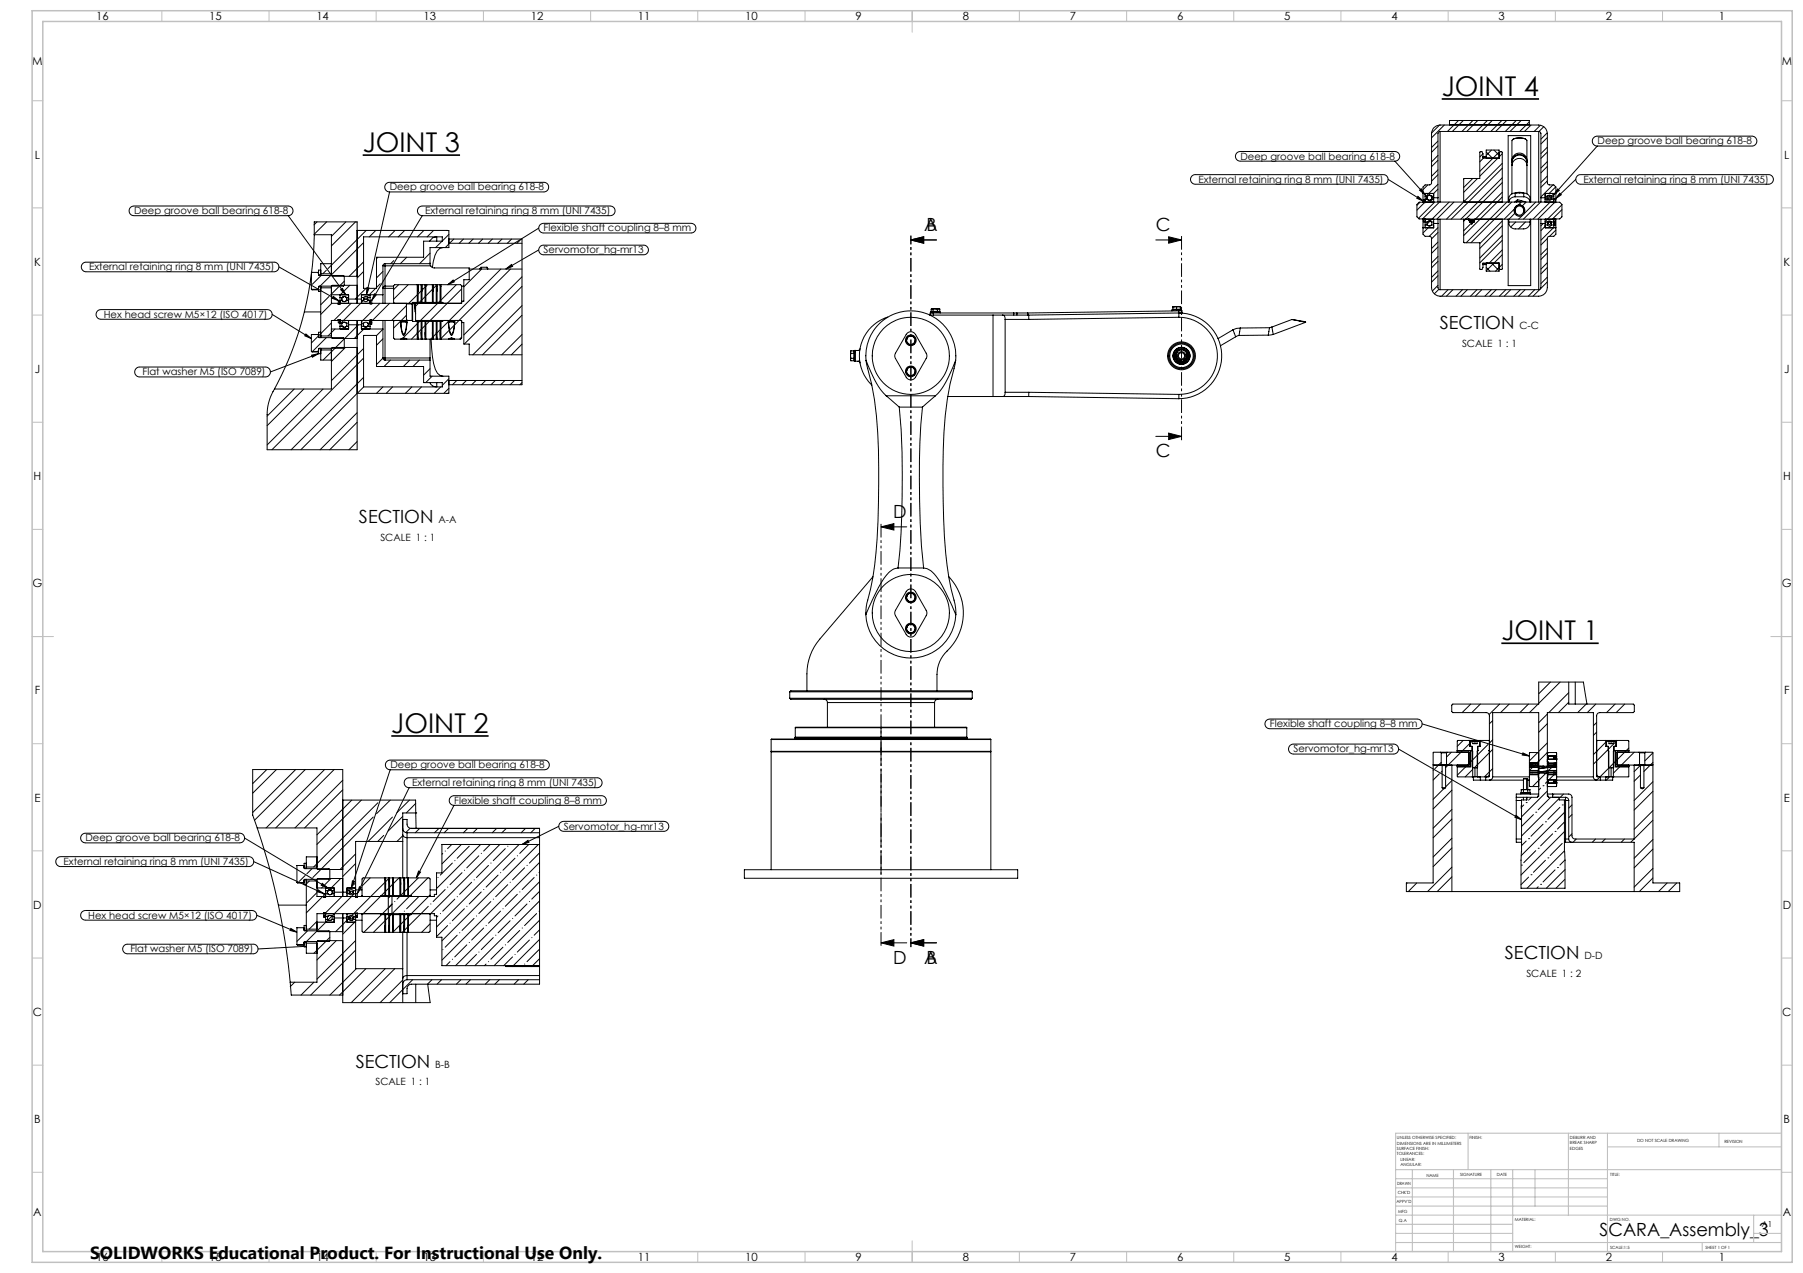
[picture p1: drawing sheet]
<svg xmlns="http://www.w3.org/2000/svg" width="841mm" height="594mm" viewBox="0 0 841 594" stroke-linecap="round" stroke-linejoin="round" font-family="sans-serif">
<g fill="none" stroke="#000" stroke-width=".47">
<path d="M671 58l-3 4M674 58l-6 6M676 56h2M676 56h37M676 56v2h37v-2M678 58l-3 3M680 56l-2 2M683 56l-6 5M685 58l-3 3M687 56l-2 2M689 56l-5 5M694 56l-5 5"/>
<path d="M696 56l-5 5M701 56l-6 5M703 56l-5 5M707 56l-5 5M707 58l-3 3M710 56l-3 2M712 56h1M713 57l-4 4M714 58l-3 3M719 58l-3 3M720 59l-2 2M577 71h2h72a2.3 2.3 0 0 1 2 2 2.3 2.3 0 0 1-2 2h-72a2.3 2.3 0 0 1-3-1 2.3 2.3 0 0 1 1-3z"/>
<path d="M651 75l14 16M671 66l-3 3M671 73l-3 3M671 79l-3 3M671 68l-3 3M671 75l-3 3M672 61l-1 1v30M672 61v33M672 61h46M692 72l-2 1M692 72v2h7v-4h-6v4M692 72l-1-1h-1v12l-7 1v10"/>
<path d="M692 74h1M692 73h1M692 74l-2 1M693 71l3 3M696 70l-3 2M697 70l2 2M699 74l-9 8M699 71l-9 9M699 71h1h1v23M701 78l-24 24M701 76l-18 18M701 72l-2 1"/>
<path d="M705 77v14M705 77a4 4 0 0 1 4-5 4 4 0 0 1 3 5M705 75h.1M705 76h.1M705 77a4 4 0 0 1 4-3 4 4 0 0 1 3 3M705 76a3 3 0 0 1 4-4 3 3 0 0 1 3 4M705 75v-9a5 5 0 0 1 7 0v9M706 65h.1M706 65l2-1 4 1M712 65h.1M712 77v13M712 75v1"/>
<path d="M712 75a3 3 0 0 0-3-4 3 3 0 0 0-4 4M712 76h.1M718 61l1 1v30M718 61v33M722 62l-3 3M722 69l-3 3M722 75l-3 3M722 64l-3 3M722 71l-3 3M722 78l-3 3M743 64h2h72a2.3 2.3 0 0 1 2 2 2.3 2.3 0 0 1-2 2h-72a2.3 2.3 0 0 1-2-1 2.3 2.3 0 0 1 0-3zM745 68l-20 23"/>
<path d="M61 97l1-1h72a2.3 2.3 0 0 1 3 2 2.3 2.3 0 0 1-3 3h-72a2.3 2.3 0 0 1-2-2 2.3 2.3 0 0 1 1-2zM180 86l2-1h72a2.2 2.2 0 0 1 2 2 2.2 2.2 0 0 1-2 3h-72a2.2 2.2 0 0 1-2-2 2.2 2.2 0 0 1 0-2zM182 90l-11 48M195 97l2-1h88a2.3 2.3 0 0 1 2 2 2.3 2.3 0 0 1-2 3h-88a2.3 2.3 0 0 1-2-4zM556 82l1-1h88a2.2 2.2 0 0 1 2 3 2.2 2.2 0 0 1-2 2h-87a2.2 2.2 0 0 1-3-1 2.2 2.2 0 0 1 1-3zM647 84l17 10M661 92l3 2-3-1zM662 89l1-1 2 3zM662 94l-1 2M664 90v-3l1-1h2l1-1v-24a4 4 0 0 1 4-3h46a4 4 0 0 1 4 4v23v1h3l1 1v3M664 90v4M664 90h5"/>
<path d="M664 95l-3 3M665 94v1M665 92v1M665 94h.1M665 94h-3l-1 1v6l1 1h2M665 93h-1v2l1-1M665 93v1M665 92h1M665 93h1M665 90v2M665 94h60M666 92h.1"/>
<path d="M666 93h1h1M666 92l1-1 1 1M666 92l1-1 1 2M666 92v1M666 86l-2 3M668 92h.1M668 92h1M668 93h1M668 93l-1 1M669 90h.1M669 94h.1M669 92v1"/>
<path d="M669 90v2M669 93v1M669 92h2M669 94l-7 8M671 92v2M671 86l-6 6M671 82l-3 3M671 88l-2 2M671 94l-7 8M676 94l-9 9M678 94l-8 8M683 94l-8 8"/>
<path d="M683 94h.1M683 94h1M687 83l-4 4M689 83l-6 7M701 83l-20 19M701 90l-13 13M701 85l-18 18M701 92l-18 18M703 94l-19 19M703 94v-31h11v31M705 94l-19 19M706 98l1 1"/>
<path d="M706 98l-4 4M707 100l-3 2v2M707 90a3 3 0 0 0-3 4 2.9 2.9 0 0 1 3-2M707 90v2M707 92h4M707 90h4M707 90h3M707 96v1v1M708 94h-1M708 94h1M708 93v1M708 93l-1 1"/>
<path d="M708 93l4 1M709 96h-1l-1 1M709 96h.1M710 94l-2 2M710 96l1 1v1M711 90a3 3 0 0 1 3 4 2.9 2.9 0 0 0-3-2M711 90v2M711 98v1M712 94l-2 2M716 94l-5 6M719 94l-8 8M719 92v2"/>
<path d="M719 92h2M721 94h.1M721 92v1M721 92h.1M721 92h1M721 93h1M721 93v1M721 90h.1M722 93a1.2 1.2 0 0 1 1-2 1.2 1.2 0 0 1 1 2M722 82l-3 3M722 84l-3 3M722 92h.1"/>
<path d="M722 92l1-1 1 1M722 93h1h2M722 93l-1 1M723 94l-8 8M723 92l-1 1M724 92h.1M724 92h1M724 86l-5 6M724 91h.1M725 90v2M725 93h.1M725 94v1"/>
<path d="M725 92v1M725 94h.1M725 93h1M725 94h3l1 1v6l-1 1h-2M725 93v1M725 95l-8 7M726 93h.1M726 93v2l-1-1M726 87l-3 3M726 90v4M726 90h-5v2M727 88v1l-2 2z"/>
<path d="M728 90v1l-2 2zM729 96l-8 7M729 98l-5 4M735 84l-9 9M736 82l1-1h88a2.2 2.2 0 0 1 2 3 2.2 2.2 0 0 1-2 2h-88a2.3 2.3 0 0 1-2-2 2.3 2.3 0 0 1 1-2zM134 101l27 37M147 110v-6h20v38M147 110l-2 17M147 110h8v19h12M148 104l-2 1M152 104l-6 5M161 104l-6 6"/>
<path d="M166 104l-11 11M167 108h42v8h-8v7M170 113l-15 15M170 111h36v2h-8v7h-22v15h-6zM171 108l-18 17M175 108l-3 3M184 108l-3 3M189 108l-3 3M197 101l-24 39M198 108l-3 3M201 118l-5 5M202 108l-3 3"/>
<path d="M203 111h-1l-2 2M204 111v2M207 116a6 6 0 0 0-5 6v3M209 112h34v68h-34M209 109l-6 7M209 114l-1 2M209 114h34M212 112l-2 2M216 112l-2 2M221 112l-2 2M225 112l-2 2M230 112l-2 2"/>
<path d="M234 112l-2 2M239 112l-2 2M243 112l-2 2M251 106l-42 27M251 117l-15 9M252 105l2-1h68a2.3 2.3 0 0 1 3 2 2.3 2.3 0 0 1-3 3h-68a2.2 2.2 0 0 1-3-2 2.2 2.2 0 0 1 1-2zM252 115l1-1h47a2.2 2.2 0 0 1 2 3 2.2 2.2 0 0 1-2 2h-46a2.2 2.2 0 0 1-3-2 2.2 2.2 0 0 1 1-2zM425 112l6-2v3zM425 112h12M539 112h12M545 110l6 2-6 1zM664 106v3l1 1h2l1 1v23a4 4 0 0 0 4 4h46a4 4 0 0 0 4-4v-23l1-1"/>
<path d="M664 102v4M664 106h.1M665 102h.1M665 104v1M665 105v1M665 104h1M665 102v2M665 105h1M665 102h-1v1h1M665 102h60M665 105h.1M666 105h1h1"/>
<path d="M666 104l1-1 1 1M666 104h.1M666 105h.1M666 103v1M666 103h.1M666 106l-2 3M667 103l-1 2M667 103l1 1M668 104h1M668 105h1M668 104h.1M668 105h.1"/>
<path d="M668 106h1M669 102h.1M669 104h.1M669 104h2M669 104v2h-5M669 102v2M671 104v30l1 1M671 102v2M671 108l-3 3M671 106l-4 4M671 113l-3 3M671 120l-3 3"/>
<path d="M671 115l-3 3M672 102v33M683 102v11h7v13h1l1-3h7v4h-6v-4M685 103h3M685 103h.1M685 103h1M685 102h3M685 104h2M685 102l1 1M685 102l2 1M686 103h-1M686 103h1"/>
<path d="M686 104h1M687 104l-4 4M687 103v1M687 103h1M687 103h.1M687 104h.1M688 103h-1M688 103h.1M688 102l-1 1M688 102h-3M701 112l-11 11M701 103l-11 11"/>
<path d="M701 117l-6 6M701 110l-11 10M701 105l-11 11M701 119l-8 7M701 102v23l-1 1-1-1M703 102v31h11v-31M704 104a3 3 0 0 0 3 3h4a3 3 0 0 0 3-3M704 104h10M707 104l-2 2M710 100l-2 2M712 104l-4 3M714 102v2"/>
<path d="M718 102v33M719 104v30l-1 1M719 102v2M719 104h2M720 104l-1 1M721 106h.1M721 102h.1M721 104h.1M721 104h1M721 106l-2 2M721 102v2M721 104v2h5"/>
<path d="M721 105h1M722 104h.1M722 116l-3 3M722 111l-3 3M722 118l-3 3M722 104l1-1 2 1M722 105h1h1M722 104v1M723 104h1h-1M723 105l-1 1M724 104v1M724 105h1"/>
<path d="M725 102h.1M725 102h1v1M725 104h.1M725 104v1M725 105v1l-6 6M725 103h1M725 102v2M725 105h1M725 104h1M726 103v1M726 104v1M726 103h-1"/>
<path d="M726 105h-1M726 102v4M726 107l-3 3M726 106v3l-1 1h-2M39 123l1-1h88a2.2 2.2 0 0 1 2 3 2.2 2.2 0 0 1-2 2h-88a2.2 2.2 0 0 1-2-2 2.2 2.2 0 0 1 1-2zM130 125l28 15M145 128l-3 18M145 135h.1M145 135h3M149 128l12 1-1 5h-11M149 134h.1M149 128l-1-1h-3v8"/>
<path d="M149 134l-1 1h-3M149 134v2h1M149 128h.1M149 128v1M149 134h1M150 134h.1M150 128v1M150 126h-1v2M150 134v23M150 128h-1M150 134h5M150 128h5"/>
<path d="M150 129l-4 4M152 126l-1 2M153 138l-3 4M154 129l-5 5M155 138h8v2M155 123h-5v5M156 138l2 2-3-1zM158 134l-4 4M159 139v1M159 139h1M159 138v1M159 138h.1"/>
<path d="M159 135h1l1 3zM160 139v1M160 139l1-1 1 1M160 139h.1M160 136l-1 2M161 131l-2 2M161 138h-1M162 139h1M162 139v1M162 139h.1M162 138h1M163 140h.1"/>
<path d="M163 140h6M163 133l-2 3M167 133h-12v1v8h4v-2M169 140h.1M169 139h1M169 138h.1M170 122l-7 7M170 127l-3 3M170 139v1M170 139l1-1 1 1M170 139h1l1 1h-1h-2zM171 135l-5 5"/>
<path d="M171 134h1l-1 4zM172 139v1M172 139h1M172 138l1 1M173 139v3v-2M175 137l1 1-3 2zM175 135l-4 4M176 120v1M177 132l-1 2M179 138v4M179 124h1M179 127l-3 3"/>
<path d="M179 138h-10v2M179 124v14M180 123l-1 1M180 123v1M180 134h-1l1 1M180 134v1M180 134h4M180 123h21M180 135h4M180 124h21M180 124v10M180 135v7"/>
<path d="M184 122l-2 1M186 133l-2 2M190 120l-3 3M190 133l-6 7M195 133v1M195 133v8M195 138l-4 4M195 133h-11v8M195 134v2M195 134h.1M195 135h.1M196 133l1 1"/>
<path d="M196 133v8M196 133h-1v8M196 136l-1 1M197 134v2M197 134h.1M197 135h.1M198 133h-1v8M198 133v1M198 133v8M198 134l-1 1M198 138l-1 2M198 134v7"/>
<path d="M199 133l-1 1M201 123v1M201 123h-1M201 124l1 1h17v6h-3v10h-1M202 133v1M202 133v8M202 133h-3v8M202 135l-3 3M202 134h.1M202 134v2M203 133l1 1M203 133v8"/>
<path d="M203 133h-1v8M203 133l-1 2M204 134h.1M204 134v2M205 133h-1v8M205 133v1M205 133v8M205 134h1M205 134v7M209 133l2-2 1 1zM213 133l-7 7M215 135l-14 15"/>
<path d="M215 134h1M219 126h24M224 125v1M225 126l-9 8M227 125l1 1M227 125v1M227 125h-3v1M234 126l-24 24M236 126l3-3v1zM238 126l-26 26M243 134l-26 27M243 129l-27 27"/>
<path d="M671 126l-3 3M671 133l-3 3M671 122l-3 3M671 129l-3 3M671 135l-2 2M672 135h46M675 135l-3 3M678 135l-3 3M682 135l-3 3M684 135l-3 3M689 135l-3 3M691 135l-3 3"/>
<path d="M692 123h1M693 123h.1M693 125l2 2M696 135l-3 3M696 123l3 3M698 135l-3 3M701 123l-3 4M702 135l-3 3M705 135l-3 3M709 135l-3 3M711 135l-3 3M716 135l-3 3"/>
<path d="M722 132l-7 6M722 123l-3 3M722 129l-3 3M722 125l-3 3M46 145l1-1h78a2.3 2.3 0 0 1 2 3 2.3 2.3 0 0 1-2 2h-78a2.3 2.3 0 0 1-2-2 2.3 2.3 0 0 1 1-2zM127 147l18 11M142 146a153 153 0 0 1-14 36M142 146h8M143 156l2 2-3-1zM149 157l12 1-1 5h-11M149 157l-1-1h-3v8M149 157h.1"/>
<path d="M149 157v1M150 157v1M150 155h-1v2M150 157h-1M150 157h5M152 158l-6 6M155 151l-10 9M155 142l-5 5M156 154l-3 3M158 142h.1M158 149h.1M158 149v2h1"/>
<path d="M158 142h1M158 149h1M159 152v2M159 141v1M159 151v1M159 151l2-1 2 1M159 151v-2l-4 1v8h12M159 150h14M159 142h14M159 152h1M159 140h1M159 140h-1v2"/>
<path d="M159 150h.1M160 152h.1M160 140l1 1 1-1M160 152l1 1 1-1M161 158l-5 5M162 152h.1M162 152h1M162 140h1M162 150h1M163 153l-1 1M163 141l-1 1M163 151v1"/>
<path d="M163 152v2h-8M163 152h6M163 140v2M163 150v1M164 142l-8 8M167 150v60h-42v-17a23 23 0 0 1 3-11M167 152l-6 6M168 142l-9 9M169 153v1M169 150h.1M169 141v1M169 151v1"/>
<path d="M169 152v2h10M169 152h1M169 140h1M169 151h1M169 140v1M169 150v1M170 151a1.2 1.2 0 0 0 1 1 1.2 1.2 0 0 0 1-1M170 140l-1 1M170 152h.1M170 151l1-1 1 1M170 152l1 1 1-1M170 153l-5 5"/>
<path d="M172 152h.1M172 152h1M172 151h1M172 150h1M173 151v1M173 152l-1 2M173 141l-1 1M173 151h.1M173 150h.1M173 140l-2 1-1-1M173 150v1M173 151h-1"/>
<path d="M173 150v-1v2M173 142h19M176 157v14h22v8h8v2h-36M176 157h-6v24M177 142l-8 8M179 150v4M179 154l-3 3M179 158l-3 3M179 154v13M180 150v17M182 142l-8 8M184 150h.1"/>
<path d="M184 141v1M184 150v8h3M187 150v5l1 2 1-2 1-5M187 150l-3 3M187 151h.1M187 158a2 2 0 0 1 3 0M187 151v1M187 150h.1M187 150h2M187 150v1M187 158h2M188 150h.1"/>
<path d="M189 150l1 1M190 149h.1M190 143l-7 7M190 147l-3 3M190 142v8h-17M190 142h2M190 150h.1M190 151l-2 5v-1l-1-4M190 158h-3M190 151h.1M190 150h2M192 142v8"/>
<path d="M192 142h.1M192 150h.1M192 141v9M192 141h.1M192 150h3M192 141h3M192 141v1M192 141h1M193 141l1 5M193 141h.1M193 141l1 2M194 142v3"/>
<path d="M194 150h1M195 155v3M195 150v8h-5M195 151l-7 7M195 156l-3 2M195 141h-2M195 150h.1M195 150v8M195 141h1M195 150h1M195 142l-1 1M196 150l-1 1"/>
<path d="M196 155l1 3M196 150v8h-1M196 140v1M196 154l-1 1M197 150h.1M197 150v8M197 141h5M197 150h1M197 141h1M198 150h.1M198 150v8h-1M198 155l1 3"/>
<path d="M198 152l-1 1M198 150h1M199 150v8M199 141h.1M199 150h3M199 141h3M200 150l-1 2M201 158v9M201 150h1M202 155v3M202 150v8h-3M202 157l-1 1v5a18 18 0 0 0 4 12l2 1"/>
<path d="M202 150h.1M202 150v8M202 141h1M202 150h1M203 150h.1M203 155l1 3M203 150v8h-1M203 156l-1 1M204 150h.1M204 150v8M204 141h2M204 150h1"/>
<path d="M204 141h1M204 142l-8 8M205 150h.1M205 150v8h-1M205 155l1 3M205 154l-1 1M205 140v1M205 150h1M206 158h3a1.9 1.9 0 0 1 3 0M206 150v8M206 141v-8h9v9h-21v8h21v8h-3M206 141h.1"/>
<path d="M206 150h.1M206 141l1 1M206 141v1M207 150h-1M209 150l1 5 1 2 1-2v-5M209 150l-3 3M209 151v1M209 150h.1M209 151h.1M209 150h3M209 150v1M210 158h2"/>
<path d="M211 150h.1M212 150v1M212 152l-6 6M212 150h.1M212 151l-1 3v2l-1-1-1-4M212 158h-3M212 151h.1M215 150h.1M215 157l-1 1M215 151h1v10h3v5h24M215 141v1M243 143l-22 23"/>
<path d="M243 147l-18 19M243 156l-9 10M414 148a19 19 0 0 0-7 32M423 158v2M423 158v1v1M423 156l2-1 2 1 5 10v1l-5 9a2.5 2.5 0 0 1-4 0l-5-9-1-1zM424 157l-1 1M424 157l2 1M424 157h-1v1M424 157h2v1M426 158l1 1M426 158h1v1"/>
<path d="M427 159l-2 2M427 159l-1 2h-1M434 144v1h4v-1M435 145v1M435 144h-1M435 144h.1M435 144h1M435 146h4M435 146h-1M435 146h.1M435 144v1M435 146h-1v1h29"/>
<path d="M435 146h38M435 146v1M436 144h-1M436 144h.1M436 144h1M437 144h1M437 145v1M437 144h.1M437 144v1M438 144h-1M438 144h.1M438 145v1"/>
<path d="M463 147h5M463 147v38M468 147l1 2M468 147h12M469 149h11M469 149v34M473 146h1M473 146v1M474 146h5M474 146v1M479 146h.1M479 146v1"/>
<path d="M480 147v2M547 143h.1M547 143h1M547 143v1M547 144v1M548 143h-1M548 143h.1M549 143h-1M549 143h1M549 143v2M550 143h-2M550 143h.1"/>
<path d="M550 143h1M550 145h1v1h-1M550 145v1M550 145l-71 1M550 146a20 20 0 0 1 20 20 20 20 0 0 1-20 20M550 148a18 18 0 0 1 18 18 18 18 0 0 1-18 18M550 146v2M550 146l-70 1M550 148l-70 1M551 143v1M551 144v1M551 144h-4"/>
<path d="M551 145h-4M551 145h.1M575 154l-7 4M575 154l1 3M576 157l-7 4M578 157h-2M579 153l-4 1M579 153l-1 4M592 156l-14 1M592 153v3M592 153h-13M593 153l1 3"/>
<path d="M593 153h-1M594 156h-2M603 149l6 1M603 149l-10 4M609 150l-15 6M63 172l2-1h59a2.3 2.3 0 0 1 2 3 2.3 2.3 0 0 1-2 2h-59a2.3 2.3 0 0 1-2-1 2.3 2.3 0 0 1 0-3zM145 164h.1M145 164h3M145 166l4-1-3 2zM149 163l-1 1h-3M149 163v2M149 165h1"/>
<path d="M149 165l-23 9M149 163h.1M149 163h1M150 163h.1M150 163v5h5M150 163h5M157 162l-6 6M161 162l-6 7M167 162l-12 1v19h-27M170 163l-15 15M170 176l-34 34M170 167l-43 43"/>
<path d="M179 167l1 1M179 167h1M179 167l-3 3M180 167v1M180 168h21M180 167h21M182 168l-3 3M191 168l-3 3M196 168l-3 3M200 179l2 1 1 1M201 168v8h8v7l-42 1M201 167v1"/>
<path d="M201 172l-3 3M202 176l-3 3M204 179v2M209 177l-3 3M209 178h34M213 178l-2 2M218 178l-2 2M222 178l-2 2M227 178l-2 2M231 178l-2 2M236 178l-2 2M240 178l-2 2"/>
<path d="M243 161l-4 5M243 179l-1 1M397 164v4M397 164v1M397 165v2M397 167v1M397 164h1v4h-1M397 167h1M397 165h1M398 168h1M398 164h1M399 164v5h2"/>
<path d="M399 164h.1M399 164v5M400 169h1M401 164h-2M401 163l-1 1M404 168v2a152 152 0 0 1 6 48 241 241 0 0 1-5 62l-1 7M404 168l1 2a44 44 0 0 0 8 15M404 168a21 21 0 0 1 21-23 21 21 0 0 1 21 23M423 173v2M423 173v1v1M423 175h2M423 160l2 1"/>
<path d="M423 175h1h1M423 160l1 1h1M424 171l-1 2M424 171l2 1M424 171l-1 1v1M424 171h2v1M426 172a1.9 1.9 0 0 1-1 3M426 172l1 1-1 2h-1M446 168v1a177 177 0 0 0-6 57 199 199 0 0 0 5 55l1 6M446 168l-3 6a30 30 0 0 1-7 11M548 166h.1M548 166v1"/>
<path d="M548 165h.1M548 165h1M548 165v1M548 167v1M548 167l1 1M549 167h-1M549 164h.1M549 164l-1 1M549 164l-1 2 2 2M549 168v1M549 168h.1M549 169a3 3 0 0 1 0-5 3 3 0 0 1 5 1 3 3 0 0 1-2 4"/>
<path d="M550 163h.1M550 169h.1M550 163v1M550 163l-1 1M550 168v1M550 169h1M551 168h.1M551 168l-1 1v-1a2.8 2.8 0 0 1-1-4 2.8 2.8 0 0 1 5 1 2.8 2.8 0 0 1-2 4l-1 1v-2M551 163h-1M551 163h.1M551 169h.1M552 163h.1"/>
<path d="M552 162h.1M552 163l1 1M552 168v1M552 169h.1M552 164h.1M552 169h1M553 168l-1 1M553 168h.1M554 164h-1M554 164v1M554 167h.1M554 165v2l-2 2"/>
<path d="M554 167h-1M554 166h.1M554 165v1M554 165h.1M554 167v1M137 182l-12 12M142 182l-17 17M151 182l-26 26M167 193l-18 17M167 197l-13 13M170 181l-30 29M179 181l-3 3"/>
<path d="M183 181l-3 3M192 181l-3 3M197 181l-3 3M206 181l-3 3M209 181l-2 3M413 185l6 5M413 185h23M419 190a420 420 0 0 1 0 75M419 190h11M430 190a414 414 0 0 0 1 75M436 185l-6 5M442 185h21"/>
<path d="M463 185h5M468 185h12M469 183v2h-1M469 183h11M480 185l70 1M480 183v2M480 183l70 1M550 184v2M167 206l-4 4M539 204h12M545 202l6 2-6 1zM411 246l6-2v3z"/>
<path d="M411 246h12M407 269l-25 29a25 25 0 0 0-6 16v8M419 265a13 13 0 0 0-9 8l-6 14M419 265h12M423 278v2M423 278v1v1M423 276l2-1 2 1 5 10v1l-5 9a2.5 2.5 0 0 1-4 0l-5-9-1-1zM424 277l-1 1M424 277l2 1M424 277h-1v1M424 277h2v1M426 278a1.9 1.9 0 0 1-1 3"/>
<path d="M426 278h1l-1 3h-1M431 265a16 16 0 0 1 10 10l5 12M443 269a25 25 0 0 1-3 37l-3 6v10M404 287a21 21 0 0 0 21 20 21 21 0 0 0 21-20M423 293v2M423 293v1v1M423 295h2M423 280l2 1M423 295h1h1M423 280l1 1h1M424 291l-1 2M424 291l2 1"/>
<path d="M424 291l-1 1v1M424 291h2v1M426 292a1.9 1.9 0 0 1-1 3M426 292l1 1-1 2h-1M723 318l-5 6M728 318l-10 10M732 318v11h30v3v1h-16l-1 1v28l7 1M735 318v11M368 323h85M368 326h85M368 323l1-1h84v1M368 326h1h84"/>
<path d="M368 323v3M371 340h80M371 340v4M384 326l2 1v1M386 328h50M386 328v11M411 339l40 1M411 339l-40 1M411 339v12M436 328v11M437 326v1l-1 1M451 340v5"/>
<path d="M453 323v3M591 336h1h69a2.3 2.3 0 0 1 2 2 2.3 2.3 0 0 1-2 2h-69a2.3 2.3 0 0 1-2-1 2.3 2.3 0 0 1 1-3zM663 338l50 15M686 329l-4 4M690 329l-3 4M696 336l-1 2M699 329l-4 4M704 329l-4 4M713 329l-4 4M717 329l-4 4M722 333l-4 4M722 338l-4 4"/>
<path d="M732 323l-10 10M732 328l-5 5M740 329l-4 4M740 329l-1-11h-21v11h-40h-1v3l1 1h15h2v29l-8 1M744 329l-4 4M745 337l-2 2M753 329l-4 4M758 329l-4 4M124 359l-6 7M129 359l-11 11M138 359l-20 20M142 359l-23 24"/>
<path d="M151 359l-27 27M156 359l-27 27M180 355h2h72a2.3 2.3 0 0 1 2 2 2.3 2.3 0 0 1-2 2h-72a2.3 2.3 0 0 1-2-1 2.3 2.3 0 0 1 0-3zM182 359l-18 55M360 351h102M360 345h102M360 345v6M360 351h.1M371 345h40M371 344v1M371 345h.1M371 344h40"/>
<path d="M371 344h.1M411 344h40M411 345h40M411 345h51M411 345h-51M451 344h-80M451 344h.1M451 345h.1M462 351h.1M462 345v6M602 348l1-1h47a2.3 2.3 0 0 1 2 3 2.3 2.3 0 0 1-2 2h-47a2.3 2.3 0 0 1-2-2 2.3 2.3 0 0 1 1-2zM652 350l58 33"/>
<path d="M669 359l-1 1M672 351h3M672 351h-4l1 6M672 351h.1M672 357h3M672 356l-3 3M672 351v6M672 357h.1M672 357h-4v55h-12v4h21M672 357h1M673 357h1M673 360h-1"/>
<path d="M673 357v11M674 357v11M675 357h-1M675 351v6M675 357h.1M675 351h10v6h-10M675 351h.1M677 351l-2 2M677 357v59M680 358v5h7M680 350l6 1M680 350h.1"/>
<path d="M680 350v1M680 357v1M682 346l-2 2M685 346h-5v4M685 346h.1M685 346h3M685 347l-11 11M685 346v2h2v10h2v-10h1v-2M686 350v8h-6M686 358h.1M687 350h.1M687 348h.1"/>
<path d="M687 348v2M687 346l-1 1M687 350v12M687 346h-1v2M687 346h.1M687 359l-4 4M687 346h1M687 346v1h2v-1M688 346h2M688 346h3M688 346h1M688 346h.1"/>
<path d="M688 346v1M688 358v5M689 346h.1M689 346h1v2M689 348h.1M689 350h.1M689 357l-1 1M689 350v12M689 348v2M691 346h3M691 346h-1M694 347l-14 15"/>
<path d="M694 346h1M695 350v1M696 345l-1 2M696 359l-4 4M696 350l-7 7M710 351l3 2-3-1zM713 357h5M713 360h5M713 356h5zM713 357v3M714 360h4M714 360h-1"/>
<path d="M714 356h.1M714 360h.1M715 358l-2 2M715 357h-2M716 357l-3 1h5M717 356l-1 1M717 351l-4 4M718 356h.1M718 356v1M718 357v3M718 360h.1M718 351h-5v6h5"/>
<path d="M718 351h.1M718 357h.1M718 358h-5M718 356h-5M718 359h.1M718 359v1M718 358h4v-25h21v30M718 358v-25h-22v30M718 358v1M718 355v1M719 358h-1M720 358h.1"/>
<path d="M720 358h-2M720 358l-2 1M722 360h-2M722 358h-2M722 356h4h-1M722 354l4 1M722 353h4M722 356h.1M722 355h.1M722 351h.1M722 347l-4 4M722 354h.1"/>
<path d="M722 355v1M722 351l-5 5M722 351h4v1M722 360h4M722 360h-4M722 357h.1M722 357h4M722 357h4v3M722 356v1M722 357v3M722 360h.1M722 353v1"/>
<path d="M722 353h.1M722 353h2M722 354h2M724 358l-2 2M725 358h1l-8 1M725 354h1M725 357l-1 1M726 356l-1 1M726 353h.1M726 354h.1M726 354h-4M726 354v1"/>
<path d="M726 352v1M726 356h-4M726 357h-1M726 360h-1M726 358l-8 1M726 353h-1v1h1M726 356h.1M726 353v1M726 355v2M745 346h.1M745 350v1M745 342l-2 1"/>
<path d="M745 351l-2 1M745 350h.1M745 346h4M749 346h2M749 346h.1M749 346l-4 5M749 346v2h1v10h3v-10h1v-2M749 346v2M749 346h1M750 346h-1M750 350h.1M750 348h.1"/>
<path d="M750 350l-7 7M750 350v12M750 346h.1M750 358l-5 6M750 346h1M750 346v1h2v-1M751 346h3M751 346h1M751 346h.1M751 346v1M751 358v5M752 346h.1"/>
<path d="M752 346h1M753 346h1v2M753 346h-1M753 348h.1M753 350h.1M753 350v12M753 350v8h7M753 358h1M754 346l-4 4M754 346h5l1 5M754 346h.1M760 349l-9 9"/>
<path d="M760 350l-7 1M760 350h.1M760 357h.1M760 357l-1 6h-6M760 351h.1M760 358h.1M762 357v35l-28-1-1-1v-19h-1h-10M762 351l-9 10M764 351h3M764 351h-10v6h11M764 351h1M765 351h2"/>
<path d="M765 357h2M765 351v6M765 357h-1M765 357h.1M765 357l-3 3M765 357v11M767 357v11M767 357h4v55h12v4h-21M767 357h.1M767 351v6M767 351h4M767 351h.1"/>
<path d="M771 351l-4 4M771 356l-4 4M771 351v6M160 364l-22 22M160 369l-18 17M160 373h34v6M164 373l-16 17M169 373l-21 21M176 375l-30 30M182 373l-6 7M189 364l2-1h88a2.3 2.3 0 0 1 2 2 2.3 2.3 0 0 1-2 3h-88a2.3 2.3 0 0 1-2-2 2.3 2.3 0 0 1 0-2zM191 368l-24 49"/>
<path d="M191 373l-6 6M194 379v7M194 379h.1M194 375l-4 4M194 379h-6v31M210 372l2-1h69a2.2 2.2 0 0 1 2 3 2.2 2.2 0 0 1-2 2h-69a2.2 2.2 0 0 1-2-2 2.2 2.2 0 0 1 0-2zM212 376l-18 34M671 361l-3 3M673 368h1M673 368h.1M673 368l-5 5M674 368h-1"/>
<path d="M677 364l-3 3M677 378l-9 8M677 369l-9 8M687 363h.1M687 362h2M687 362v1M687 363v1h3M689 362v1M690 364h3M690 363v1M693 364h2M693 363v1"/>
<path d="M695 361l-1 1-1 1M695 364h16M696 363l-1 1M696 363h17M707 372v2M707 374v18M707 374h3M710 370h1M710 369v1M710 370h.1M710 376v1M710 368h2"/>
<path d="M710 368v1M711 370h2M711 363h1M711 363v7M711 372v1M711 376l-1 1M712 368h1M712 375h.1M712 363h-1M712 363h1M712 363h.1M712 363v5"/>
<path d="M712 372v1M712 372v1h-2l-1 41h21v-17M713 370h1M713 363v7M713 364h.1M713 368l1 1M713 361h5M713 362h5M713 362v5h5M714 370h-1M714 369v1M714 370h-5v1"/>
<path d="M714 370v1M714 370h.1M714 372l-1 1M715 360l-2 1M715 361l-2 1M716 379h.1M718 363h.1M718 361h.1M718 362v1M718 367h.1M718 360v1M718 361h4v11h8"/>
<path d="M718 360v12h-1h-10M718 361v1M718 371h-11v1M719 368l-1 1M720 367h.1M720 360h.1M720 360h-2M721 361l-6 6M722 364h4M722 364h.1M722 363h.1M722 367h.1"/>
<path d="M722 369l-12 12M722 360l-2 1M722 361h4M722 361h.1M722 362h4v2M722 362h.1M722 362v1M722 365l-1 1M722 364v1M722 365h.1M722 364h2M722 365h2"/>
<path d="M723 372l-6 6M724 371v1M725 365h1M725 371h-1M725 362l-2 2M726 361h-1M726 365l-4 1M726 365v2h-4M726 365h-4M726 364h.1M726 365v1M726 365h.1"/>
<path d="M726 364h19M726 360l-1 1M726 361l-1 1M726 363h17M726 364h-1v1h1M726 360h.1M726 364v1M727 373l-17 17M727 372v1h3v24M728 377l-6 5M729 376h.1M729 371l-1 1"/>
<path d="M730 379l-20 20M730 374h.1M730 372h1l1 2M730 374h2M730 372v2M730 374v18M732 374v18M733 376l-1 1M743 363l1 1h1M745 361v1l1 1M745 364h1M746 364h3"/>
<path d="M746 363v1M749 363v1M750 362h3M750 362v1M751 363l-2 1M752 363h1M752 363v1h-3M753 362v1M765 368h2M765 362l-3 3M765 368h1h1M771 365l-9 9"/>
<path d="M771 378l-9 9M771 369l-9 9M38 389h2h72a2.3 2.3 0 0 1 2 2 2.3 2.3 0 0 1-2 2h-72a2.3 2.3 0 0 1-2-1 2.3 2.3 0 0 1 0-3zM114 391l39 23M120 386l-2-6v-21h42v59M120 386l5 18 5 18M120 386h28v19M148 400h-5v5M166 398l-7 8M174 381l-28 28M179 390l-3 3M183 381l-11 12"/>
<path d="M188 382h2v4l2 1M188 387l1 1 1 1M188 389v1l2 1M188 390l-3 3M188 381l-7 7M188 393h-22v23M190 389v2M190 391v19M190 389h62M190 391h62M191 386l-2 2M192 387l60-1v73h-60l-2 1v4h-2"/>
<path d="M192 387h60M196 387l-2 2M205 387l-2 2M206 394v13h-2v10h-1v1l-37 1v-3M206 394h46M206 394h.1M207 398l-1 1M208 397h.1M209 387l-2 2M211 394l-2 2M215 394l-9 9M218 387l-2 2"/>
<path d="M219 395l-6 5M223 387l-2 2M223 399l-5 6M224 394l-20 21M224 398h1M229 394l-3 3M232 387l-2 2M233 394l-32 32M236 396l-6 6M236 387l-2 2M237 395h.1M241 399h.1"/>
<path d="M242 394l-38 39M244 394l2-2 1 1zM245 387l-2 2M247 394l-5 4M250 387l-2 2M251 394l-45 45M252 398l-5 5M261 386l-17 8M261 384l2-1h47a2.3 2.3 0 0 1 2 3 2.3 2.3 0 0 1-2 2h-47a2.3 2.3 0 0 1-2-2 2.3 2.3 0 0 1 0-2zM677 391l-9 9M677 382l-9 9M677 396l-9 8"/>
<path d="M707 380l3 3-3-2zM707 392v1h3M707 392h3M712 392l-2 3M713 391h.1M715 380l-5 6M716 397l-5 6M717 396h.1M720 385l-6 5M721 383h.1M724 389l-5 6M725 388h.1"/>
<path d="M729 394l-6 5M730 397l-18 17M730 388l-21 20M730 384l-4 3M730 397h.1M730 393h.1M730 392h.1M730 392h2M730 392v1M730 393h3M732 392l1 1M733 389l-1 2"/>
<path d="M733 380l-1 2M733 393h29v23M735 392l-1 1M744 392l-1 1M749 392l-2 1M758 392l-2 1M771 392l-9 8M771 383l-10 10M771 396l-9 9M27 400h1h88a2.3 2.3 0 0 1 2 2 2.3 2.3 0 0 1-2 2h-88a2.3 2.3 0 0 1-2-1 2.3 2.3 0 0 1 1-3zM118 402l33 15M139 412h.1"/>
<path d="M139 412h3M142 404h-3v8M142 404h.1M142 405l12 1-1 4h-11M142 411h.1M142 411v2h1M142 405h.1M142 410h.1M142 410v1M142 405h1M142 408l-2 3M143 410h.1"/>
<path d="M143 405h.1M143 410v1M143 403h-1v2M143 411v23M143 411h5M143 405h5M144 411l-1 2M145 410h.1M146 405l-3 3M148 416l-5 5M148 414h8v2M148 405v1h12"/>
<path d="M148 415l3 2-3-1zM150 412l3 2-3-1zM150 418l-7 8M151 414h-1M151 417h2M151 417v2M152 419h-1M152 416v1M152 418h.1M152 417l-1 1M152 418h14M152 416h1"/>
<path d="M152 417v2h-1M152 414v2M153 416h.1M153 417l1 1 1-1M153 416l1-1 1 1M154 410l-3 3M155 416l-2-1v2M155 416v1M155 416h.1M155 416h1M155 417h1M156 414v1"/>
<path d="M156 418h.1M156 416v1M156 416h6M156 417v1M159 410l-6 6M159 418l-7 8M160 410h-12v8h3M162 418h.1M162 416v1M162 416h-1M162 416h1M162 417v1"/>
<path d="M162 414v1M163 416v1M163 416l1-1 1 1M164 414l-2 2M164 416l1 1M164 411h1l-1 3zM165 416v1M165 416h1M165 417l-22 22M166 414v1M166 418h.1M166 403l-6 6"/>
<path d="M166 412l-1 1M166 414h-4v2M166 415h3M167 417l-3 1-2-1M167 417v2M168 414h1l-2 3zM169 418h.1M173 410l-4 3M178 418l-9 9M178 418h.1M178 418h1M178 418h-1"/>
<path d="M179 418h1M179 410v8M179 410l1 3M179 412l-15 15M179 416l-1 2M179 410h-10v8M180 418h.1M180 418h1M181 418v8M181 418h1M181 410v8M181 410l1 3"/>
<path d="M181 410h-1v8M181 410l-1 1M181 414l-1 2M182 418l-1 1M182 418h1M183 418v9M183 410h-1v8M183 410l1 3M183 418h.1M183 410v8M183 413l-1 1M184 418h.1"/>
<path d="M184 418h3M186 410l-2 2M186 418l-1 2M187 418h.1M187 410v8M187 410v3M187 410h-3v8M187 418h1M188 418h1M188 410v8M188 410l1 3M188 410h-1v8"/>
<path d="M188 416l-1 2M189 418h.1M189 418h1M190 410h-1v8M190 410l1 3M190 418h.1M190 410v8M190 415l-1 1M191 418v-8h9h1v8M191 418h.1M191 418h1M191 418l-8 8"/>
<path d="M192 418h.1M195 410l-4 4M195 406l1 1-2 3zM195 418l-5 6M200 410l-9 8M201 418l-9 9M201 418h.1M201 418h-1M201 415h3M204 409h.1M208 415l-6 6M209 414h.1"/>
<path d="M211 403l-6 5M212 420l-5 5M212 402h.1M213 418h.1M216 407l-6 6M217 406h.1M220 412l-6 5M221 411h.1M224 416l-5 6M226 415h.1M228 404l-6 5M229 403h.1"/>
<path d="M230 420h.1M232 408l-5 6M233 407h1M237 413l-6 5M238 412h.1M240 400l-5 6M241 417l-5 6M242 416h1M245 405l-6 6M246 404h.1M249 409l-5 6M250 408h.1"/>
<path d="M252 402l-46 46M252 411l-39 40M252 407h-1M252 416l-4 4M347 406h128v4h-128zM360 406v-55h102v55M656 412h.1M661 412l-4 4M677 416h85M677 405l-11 11M677 409l-7 7M710 404h.1"/>
<path d="M713 409l-4 4M714 408h.1M717 414h.1M719 413h.1M721 401l-6 6M722 400h.1M725 406l-5 6M726 405h.1M730 410l-4 4M730 401l-2 3M730 406l-9 8M771 405l-9 9"/>
<path d="M771 410l-6 6M778 412l-4 4M782 412l-4 4M38 425h2h78a2.3 2.3 0 0 1 2 2 2.3 2.3 0 0 1-2 2h-78a2.2 2.2 0 0 1-2-1 2.2 2.2 0 0 1 0-3zM120 427l19 8M130 422l3 18 2 18M130 422h13M136 433l3 2-4-1zM142 433h-3v8M142 433h.1M142 434l12 1-1 4h-11M142 440v2h1"/>
<path d="M142 434h.1M142 439h.1M142 439v1M142 434h1M143 439h.1M143 434h.1M143 439v1M143 440l-2 1M143 432h-1v2M143 440v5h5M143 434h5M143 434l-4 5"/>
<path d="M148 430l-4 4M148 434v1h12M151 426h-3v8M151 426v1M151 426h1M151 427h.1M151 427v1h1M151 427h1M152 426l-1 1M152 428h.1M152 429v1M152 428v1"/>
<path d="M152 426h14M152 429h1M152 428h1M152 426v2M152 426v1M152 439l-6 6M153 428l1-1 1 1M153 429l1 1 1-1M153 429h.1M153 428h.1M153 427h.1M154 437l-2 2"/>
<path d="M155 427h.1M155 428h.1M155 429h.1M155 429h1M155 428h1M156 426v1M156 430h.1M156 428h.1M156 428v2h-8M156 428h6M156 427v1M157 439l-9 9"/>
<path d="M160 426v42h41l-1-9M160 439h-12v19h-13M162 428l2-1 1 1M162 430h.1M162 428h.1M162 428v2h4M162 429h1M162 426v2M162 426h.1M162 429l-5 6M163 428a1.2 1.2 0 0 0 1 1 1.2 1.2 0 0 0 1-1M163 428h.1"/>
<path d="M163 429h.1M163 429l1 1 1-1M163 428h1M165 429h.1M165 429h1M165 428h1M165 428h.1M165 428h-1M166 426v1M166 426h.1M166 428v1M166 430h.1"/>
<path d="M166 428h.1M166 439l-18 18M166 430l-6 6M166 428v-2h37v1h1v10h2v14h46M166 427h1M166 429v23h22M166 429h3M167 427h.1M167 427v1h-1M167 426v1M169 427v8h10v-8M169 426v1"/>
<path d="M177 426l1 1M178 426v1M178 427h1M178 427l-8 8M179 426v1M179 432l1 3M179 430l-5 5M180 426v1M180 427v8M180 427h1M181 426v1M181 432l1 3"/>
<path d="M181 427v8h-1M181 428l-1 1M181 426l1 1M182 427v8M182 427h1M182 427v1M183 422l-5 4M183 422l-2 2M183 427v8h-1M183 432l1 3M183 426l1 1M184 427v8"/>
<path d="M184 427h3M184 421h.1M186 426l1 1M187 432v3M187 427v8h-3M187 432l-3 3M187 426v1M187 427v8M187 427h1M187 426h.1M188 435v33M188 426v1"/>
<path d="M188 432l1 3M188 427v8h-1M188 430l-1 1M188 434v1M188 426l1 1M189 425h.1M189 427v8M189 427h1M190 426v1M190 435v20M190 427v8h-1M190 432l1 3"/>
<path d="M190 433l-1 1M190 428l-1 1M190 426l1 1M191 427v8M191 427h1M191 427v1M192 426v1M200 423l-9 9M200 426l1 1M201 426v1M201 427v8h-1h-9M201 431l-4 4"/>
<path d="M201 429h3M201 422h.1M204 427v1M205 426h.1M209 432l-5 5M210 431h.1M213 436l-5 6M214 435h.1M217 424l-6 6M218 423h.1M219 440h.1M221 429l-5 5"/>
<path d="M222 427h.1M226 433l-6 6M227 432h.1M229 421l-6 5M230 438l-6 5M231 436h.1M233 425l-5 6M235 424h.1M238 430l-6 5M239 429h.1M242 434l-5 6M244 433h.1"/>
<path d="M246 422l-6 5M247 421h.1M247 439l-6 5M248 438h.1M250 426l-5 6M251 425h1M252 420l-31 31M252 429l-22 22M252 438l-13 13M252 434l-3 2M411 440l6-2v3zM411 440h12"/>
<path d="M425 440l6-2v3zM425 440h12M58 441h1h59a2.2 2.2 0 0 1 2 2 2.2 2.2 0 0 1-2 2h-59a2.2 2.2 0 0 1-2-1 2.2 2.2 0 0 1 1-3zM135 458l1 6h24M137 458l-2 2M139 441h.1M139 441h3M142 440h.1M142 442l-22 1M143 440h5M146 458l-6 6M166 443l-21 21"/>
<path d="M166 452l-12 12M171 452l-13 12M180 452l-16 16M184 452l-16 16M188 457l-11 11M190 457l-2 1v1M190 455l-2 1v1M190 455v2M190 457h62M190 455h62M192 457l-10 11M194 459v9"/>
<path d="M201 457l-2 2M206 457l-2 2M207 443h.1M210 449l-2 2M211 448h.1M215 457l-2 2M218 441l-6 6M219 457l-2 2M222 445l-5 6M223 444h.1M227 450l-1 1M228 449h.1"/>
<path d="M228 457l-2 2M233 457l-2 2M235 442l-6 6M236 441h.1M236 451h16M239 447l-4 4M240 445h.1M242 457l-2 2M244 451h.1M245 450h.1M246 457l-2 2M251 443l-5 6"/>
<path d="M252 447l-4 4"/>
<circle cx="667" cy="92" r="1.2"/>
<circle cx="709" cy="98" r="2.1"/>
<circle cx="709" cy="98" r="2.6"/>
<circle cx="723" cy="92" r=".6"/>
<circle cx="667" cy="104" r="1.2"/>
<circle cx="723" cy="104" r=".6"/>
<circle cx="161" cy="140" r="1.2"/>
<circle cx="161" cy="152" r="1.2"/>
<circle cx="425" cy="159" r="2.5"/>
<circle cx="425" cy="173" r="2.5"/>
<circle cx="425" cy="166" r="18"/>
<circle cx="550" cy="169" r=".3"/>
<circle cx="551" cy="166" r="1.4"/>
<circle cx="551" cy="166" r="5"/>
<circle cx="551" cy="166" r="6"/>
<circle cx="551" cy="166" r="4"/>
<circle cx="551" cy="166" r="2"/>
<circle cx="551" cy="169" r=".3"/>
<circle cx="425" cy="279" r="2.5"/>
<circle cx="425" cy="286" r="18"/>
<circle cx="425" cy="293" r="2.5"/>
<circle cx="154" cy="416" r="1.1"/>
<circle cx="164" cy="416" r=".6"/>
<circle cx="154" cy="428" r="1.1"/>
</g>
<path d="M672 46h46M169 72h46M700 300h46M183 343h45" fill="none" stroke="#000" stroke-width=".77" stroke-linecap="butt"/>
<path d="M411 349v59" fill="none" stroke="#000" stroke-width=".47" stroke-dasharray="15.2 1.3 1.3 1.3" stroke-dashoffset="6.7" stroke-linecap="butt"/>
<path d="M425 110v332" fill="none" stroke="#000" stroke-width=".47" stroke-dasharray="6.3 1.3 1.3 1.3 1.3 1.3" stroke-dashoffset="2.3" stroke-linecap="butt"/>
<path d="M551 110v96" fill="none" stroke="#000" stroke-width=".47" stroke-dasharray="6.3 1.3 1.3 1.3 1.3 1.3" stroke-dashoffset="-.2" stroke-linecap="butt"/>
<path d="M411 244v198" fill="none" stroke="#000" stroke-width=".47" stroke-dasharray="6.3 1.3 1.3 1.3 1.3 1.3" stroke-dashoffset="-.6" stroke-linecap="butt"/>
<g fill="none" stroke="#c0c0c0" stroke-width=".47">
<path d="M75 5v5M125 5v5M175 5v5M225 5v5M275 5v5M325 5v5M375 5v5M425 5v10M475 5v5M525 5v5M575 5v5M625 5v5"/>
<path d="M675 5v5M725 5v5M775 5v5M15 47h5M831 47h5M15 97h5M831 97h5M15 147h5M831 147h5M15 197h5M831 197h5M15 247h5"/>
<path d="M831 247h5M15 297h10M826 297h10M15 347h5M831 347h5M15 397h5M831 397h5M15 447h5M831 447h5M15 497h5M831 497h5M15 547h5"/>
<path d="M831 547h5M425 579v10M75 584v5M125 584v5M175 584v5M225 584v5M275 584v5M325 584v5M375 584v5M475 584v5M525 584v5M575 584v5"/>
<path d="M625 584v5M675 584v5M725 584v5M775 584v5"/>
</g>
<g fill="none" stroke="#c0c0c0" stroke-width=".5">
<path d="M685 529v17M732 529v38M750 529v55M750 535h81M802 529v6M831 529h-180v55M651 546h180M651 559h99M651 554h99M651 550h99M659 546v38M678 546v38"/>
<path d="M695 546v38M706 546v38M716 546v17M651 580h180M651 563h99M651 576h55M651 571h55M651 567h180M794 580v4M818 576h13M818 567v13"/>
</g>
<path d="M15 5h821v584h-821zM20 10h811v574h-811z" fill="none" stroke="#c0c0c0" stroke-width=".7"/>
<g fill="#000">
<path d="M425 112l6-2v3zM425 440l6-2v3z"/>
<path d="M425 112l6-2v3zM425 440l6-2v3zM545 110l6 2-6 1zM545 202l6 2-6 1zM411 246l6-2v3zM411 440l6-2v3z"/>
<path d="M159 135h1l1 3zM156 138l2 2-3-1zM171 134h1l-1 4zM175 137l1 1-3 2zM209 133l2-2 1 1zM236 126l3-3v1zM143 156l2 2-3-1zM145 166l4-1-3 2zM148 415l3 2-3-1zM150 412l3 2-3-1zM136 433l3 2-4-1zM142 441v1zM164 411h1l-1 3zM168 414h1l-2 3zM195 406l1 1-2 3zM244 394l2-2 1 1zM727 88v1l-2 2zM728 90v1l-2 2zM662 89l1-1 2 3zM661 92l3 2-3-1zM710 351l3 2-3-1zM707 380l3 3-3-2z"/>
</g>
<g font-size="12.7">
<text x="672" y="45">JOINT 4</text>
<text x="169" y="71">JOINT 3</text>
<text x="700" y="299">JOINT 1</text>
<text x="183" y="342">JOINT 2</text>
</g>
<g font-size="8.5">
<text x="431" y="108">A</text>
<text x="432" y="108">B</text>
<text x="539" y="108">C</text>
<text x="672" y="154">SECTION</text>
<text x="539" y="213">C</text>
<text x="167" y="244">SECTION</text>
<text x="417" y="242">D</text>
<text x="417" y="450">D</text>
<text x="431" y="450">A</text>
<text x="432" y="450">B</text>
<text x="702" y="448">SECTION</text>
<text x="166" y="498">SECTION</text>
<text x="746" y="577">SCARA_Assembly_3</text>
</g>
<text font-size="8.2" x="42" y="587">SOLIDWORKS Educational Product. For Instructional Use Only.</text>
<g font-size="5.3">
<text x="45" y="10">16</text>
<text x="98" y="10">15</text>
<text x="148" y="10">14</text>
<text x="198" y="10">13</text>
<text x="248" y="10">12</text>
<text x="298" y="10">11</text>
<text x="348" y="10">10</text>
<text x="399" y="10">9</text>
<text x="449" y="10">8</text>
<text x="499" y="10">7</text>
<text x="549" y="10">6</text>
<text x="599" y="10">5</text>
<text x="649" y="10">4</text>
<text x="699" y="10">3</text>
<text x="749" y="10">2</text>
<text x="802" y="10">1</text>
<text x="15" y="31">M</text>
<text x="831" y="31">M</text>
<text x="16" y="74">L</text>
<text x="832" y="74">L</text>
<text x="16" y="124">K</text>
<text x="832" y="124">K</text>
<text x="16" y="174">J</text>
<text x="832" y="174">J</text>
<text x="16" y="224">H</text>
<text x="832" y="224">H</text>
<text x="15" y="274">G</text>
<text x="831" y="274">G</text>
<text x="16" y="324">F</text>
<text x="832" y="324">F</text>
<text x="16" y="374">E</text>
<text x="832" y="374">E</text>
<text x="16" y="424">D</text>
<text x="832" y="424">D</text>
<text x="15" y="474">C</text>
<text x="831" y="474">C</text>
<text x="16" y="524">B</text>
<text x="832" y="524">B</text>
<text x="16" y="568">A</text>
<text x="832" y="568">A</text>
<text x="45" y="589">16</text>
<text x="98" y="589">15</text>
<text x="148" y="589">14</text>
<text x="198" y="589">13</text>
<text x="248" y="589">12</text>
<text x="298" y="589">11</text>
<text x="348" y="589">10</text>
<text x="399" y="589">9</text>
<text x="449" y="589">8</text>
<text x="499" y="589">7</text>
<text x="549" y="589">6</text>
<text x="599" y="589">5</text>
<text x="649" y="589">4</text>
<text x="699" y="589">3</text>
<text x="749" y="589">2</text>
<text x="802" y="589">1</text>
</g>
<g font-size="4.7">
<text x="745" y="67">Deep groove ball bearing 618-8</text>
<text x="579" y="74">Deep groove ball bearing 618-8</text>
<text x="182" y="89">Deep groove ball bearing 618-8</text>
<text x="559" y="85">External retaining ring 8 mm (UNI 7435)</text>
<text x="739" y="85">External retaining ring 8 mm (UNI 7435)</text>
<text x="63" y="100">Deep groove ball bearing 618-8</text>
<text x="198" y="100">External retaining ring 8 mm (UNI 7435)</text>
<text x="254" y="108">Flexible shaft coupling 8–8 mm</text>
<text x="254" y="118">Servomotor_hg-mr13</text>
<text x="42" y="126">External retaining ring 8 mm (UNI 7435)</text>
<text x="48" y="148">Hex head screw M5×12 (ISO 4017)</text>
<text x="709" y="154">C-C</text>
<text x="682" y="162">SCALE 1 : 1</text>
<text x="66" y="175">Flat washer M5 (ISO 7089)</text>
<text x="205" y="244">A-A</text>
<text x="177" y="252">SCALE 1 : 1</text>
<text x="592" y="339">Flexible shaft coupling 8–8 mm</text>
<text x="603" y="351">Servomotor_hg-mr13</text>
<text x="182" y="359">Deep groove ball bearing 618-8</text>
<text x="192" y="367">External retaining ring 8 mm (UNI 7435)</text>
<text x="212" y="375">Flexible shaft coupling 8–8 mm</text>
<text x="263" y="387">Servomotor_hg-mr13</text>
<text x="40" y="393">Deep groove ball bearing 618-8</text>
<text x="30" y="404">External retaining ring 8 mm (UNI 7435)</text>
<text x="41" y="429">Hex head screw M5×12 (ISO 4017)</text>
<text x="61" y="444">Flat washer M5 (ISO 7089)</text>
<text x="739" y="448">D-D</text>
<text x="712" y="456">SCALE 1 : 2</text>
<text x="203" y="498">B-B</text>
<text x="175" y="507">SCALE 1 : 1</text>
</g>
<text font-size="3.9" x="822" y="573">A1</text>
<g font-size="2">
<text x="652" y="532">UNLESS OTHERWISE SPECIFIED:</text>
<text x="685" y="532">FINISH:</text>
<text x="732" y="531">DEBURR AND</text>
<text x="732" y="534">BREAK SHARP</text>
<text x="764" y="533">DO NOT SCALE DRAWING</text>
<text x="804" y="533">REVISION</text>
<text x="652" y="534">DIMENSIONS ARE IN MILLIMETERS</text>
<text x="652" y="537">SURFACE FINISH:</text>
<text x="652" y="539">TOLERANCES:</text>
<text x="732" y="536">EDGES</text>
<text x="653" y="542">LINEAR:</text>
<text x="653" y="544">ANGULAR:</text>
<text x="665" y="549">NAME</text>
<text x="681" y="549">SIGNATURE</text>
<text x="698" y="549">DATE</text>
<text x="751" y="549">TITLE:</text>
<text x="652" y="553">DRAWN</text>
<text x="652" y="557">CHK'D</text>
<text x="651" y="561">APPV'D</text>
<text x="652" y="566">MFG</text>
<text x="653" y="570">Q.A</text>
<text x="707" y="570">MATERIAL:</text>
<text x="751" y="570">DWG NO.</text>
<text x="707" y="583">WEIGHT:</text>
<text x="751" y="583">SCALE:1:5</text>
<text x="795" y="583">SHEET 1 OF 1</text>
</g>
</svg>
